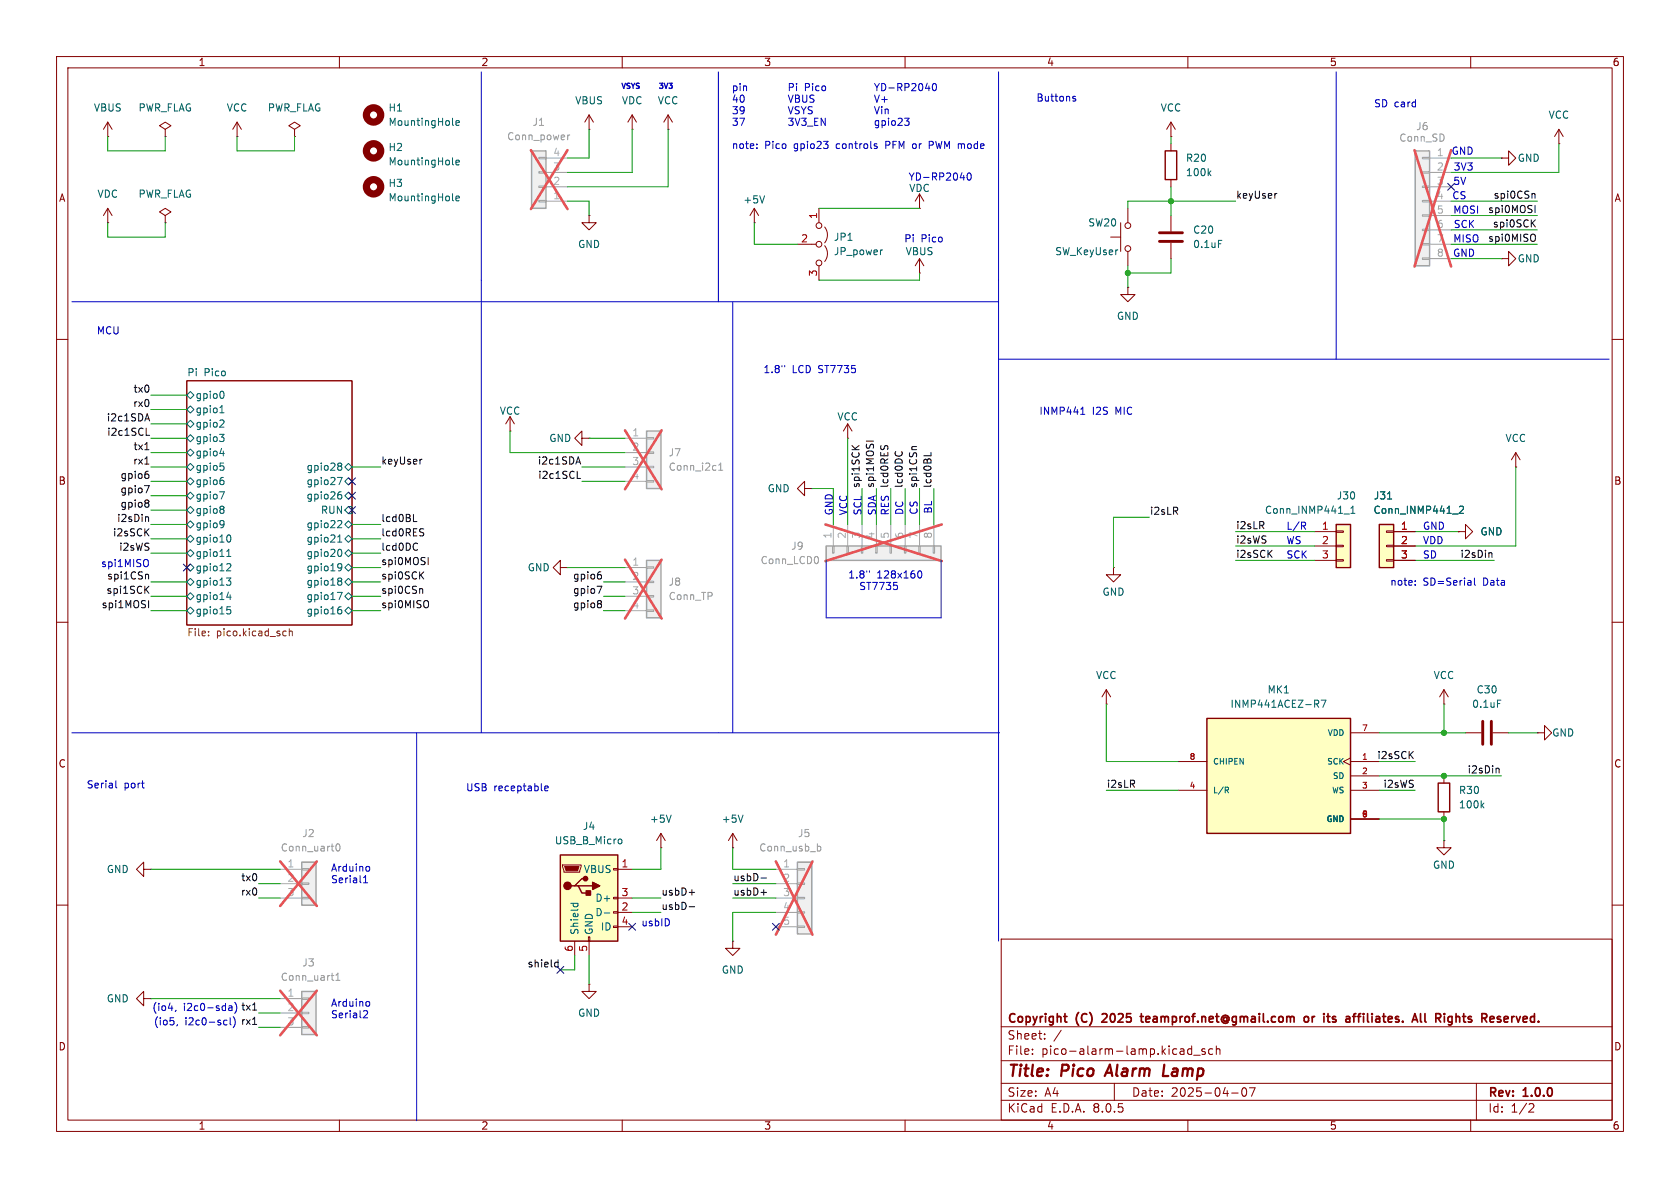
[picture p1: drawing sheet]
<svg xmlns="http://www.w3.org/2000/svg" width="297mm" height="210mm" viewBox="0 0 297 210" stroke-linecap="round" stroke-linejoin="round" font-family="sans-serif">
<g fill="none" stroke="#840000" stroke-width=".18">
<path d="M10 10h277v190h-277zM12 12h273v186h-273zM60 10v2M110 10v2M160 10v2M210 10v2M260 10v2M144.8 36.8v2.6M10 60h2M141 43.2h3.3M144.8 47v2.5M145.8 40.1a2.26 2.26 0 0 1 0 2.8"/>
<path d="M145.8 43.4a2.26 2.26 0 0 1 0 2.8M285 60h2M33 67.3h29.2v43.2h-29.2zM10 110h2M285 110h2M255.3 137.2v1.2M10 160h2M255.3 143.5v1.3M285 160h2M177 166h108v32h-108zM60 198v2M110 198v2"/>
<path d="M160 198v2M177 194.5h108M177 191.5h108M177 187.5h108M177 181.5h108M182.5 186.3v.1M182.5 185.5v.1M184.7 183.6v.1M184.7 182.8v.1M187.6 182.1l-1.3 2M197 191.5v3M210 198v2"/>
<path d="M210.7 185.5l-.5-.1-.2 .3v.4l.1 .2h.6M210.7 184.9v1.5M211 186.5h1.2M213 185.5l-.3-.1-.2 .2v.2l.5 .2v.3h-.5M214.4 185.5l-.4-.1-.3 .3v.4l.1 .2h.6M215 185.5l.2-.1 .4 .1 .1 .9M215 184.9v1.5M217.7 193.2h1.2M219.7 192.4l.2-.1a.81 .81 0 0 1 .6 .6 .81 .81 0 0 1-.3 .8l-.2 .1a.81 .81 0 0 1-.3-1.4zM220.9 192.3h1l-.7 1.5M260 198v2M261 191.5v6.5"/>
<path d="M270.5 195.1l.5 .1 .2 .3-1 1.1h1"/>
<circle cx="144.8" cy="39.9" r=".51"/>
<circle cx="144.8" cy="46.5" r=".51"/>
<circle cx="144.8" cy="43.2" r=".51"/>
</g>
<path d="M196.2 188.2l-.9 2M205.8 188.2l-.2 2h.9" fill="none" stroke="#840000" stroke-width=".4"/>
<g fill="none" stroke="#840000" stroke-width=".3">
<path d="M188.1 179.7h.5M194.9 179.3h-.1M195.6 179.8l-.8 .9h.9M201.6 179.7h.5M201.8 179.2v1.3l.3 .2M230.6 179.8l.2-.1 .5 .1v.6l-.1 .2-.4 .1-.2-.2zM234.1 179.2v.1M234.8 179.2v1.3M236 179.7l-.4 .1v.1v.2l.4 .1M239.1 179.7h.6M239.6 179.2h.1M240 179.7h.6"/>
<path d="M240.4 179.2l-.2 .2v1.3M251.1 179.2v1.3l.2 .2M251.9 179.2v1.3l.2 .2M257.4 179.2v1.5M257.6 179.7l-.2 .1M265.1 179.7l.2 .1M266.4 179.7h-.3l-.2 .2 .1 .7 .4 .1M188.5 180.7h.1M235.6 180.6l.4 .1M265.1 180.2l.2 .2-.2 .3M266.6 180l-.7 .2"/>
</g>
<g fill="none" stroke="#006464" stroke-width=".18">
<path d="M156 44.2h-.2M33 69.9l.7-.7 .6 .7-.6 .6zM33 77.5l.7-.7 .6 .7-.6 .6zM33.7 71.8l.6 .6-.6 .6-.7-.6zM33.7 74.3l.6 .6-.6 .7-.7-.7zM38.8 76.8h.8l-.4 .5M38.9 73h.7M39 72l.2-.3v1.3M39.1 74.2l.4 .1 .1 .3-.8 .9h.8M39.3 69.2a.79 .79 0 0 1 0 1.2M39.4 77.3l.2 .2v.3l-.2 .2M39.5 79.7v.9"/>
<path d="M33 82.6l.7-.7 .6 .7-.6 .6zM33 80l.7-.6 .6 .6-.6 .6zM33 85.1l.7-.6 .6 .6-.6 .6zM33 95.3l.7-.7 .6 .7-.6 .6zM33 92.7l.7-.6 .6 .6-.6 .6zM33.7 89.5l.6 .7-.6 .6-.7-.6zM33.7 87l.6 .6-.6 .7-.7-.7zM33.7 97.2l.6 .6-.6 .6-.7-.6zM38.8 86.9h.9l-.6 1.3M38.9 80.2h.8M38.9 81.9h.6M39.1 82.3h.3l.2 .3-.1 .5h-.4"/>
<path d="M39.1 92l.4 .1a.84 .84 0 0 1-.3 1.2M39.1 90h.3M39.2 84.4h.3M39.4 84.9l.2 .2v.3l-.2 .3M39.4 89.5l.2 .2-.2 .3M39.4 90l.2 .3v.2l-.1 .2h-.4M39.6 92.6l-.1 .1-.4 .1M40.1 98.4h.7M40.1 97.5l.3-.4v1.3M40.3 99.6l.4 .1 .1 .3-.8 .9h.8M40.3 94.6h.1a.68 .68 0 0 1 .4 .6 .68 .68 0 0 1-.4 .6h-.1M59.6 84.4h.9l-.6 1.3"/>
<path d="M59.7 95.8h.7M59.7 94.9l.4-.3v1.2M59.9 97.2l.1-.1a.68 .68 0 0 1 .4 .6 .68 .68 0 0 1-.4 .7l-.1-.1M59.9 92l.4 .1 .1 .3-.8 .9h.8M59.9 81.9h.3l.2 .2-.2 .3M59.9 87.4l.4 .1 .1 .2v.4l-.5 .1M59.9 99.6l.5 .2a.84 .84 0 0 1-.3 1.1h-.3M59.9 82.4h.3M60.2 82.4l.2 .2v.3l-.1 .2h-.4M60.3 86.9l-.4 .1M61 97.8l.6-.6 .6 .6-.6 .6zM61 95.3l.6-.7 .6 .7-.6 .6z"/>
<path d="M61 87.6l.6-.6 .6 .6-.6 .7zM61 82.6l.6-.7 .6 .7-.6 .6zM61 85.1l.6-.6 .6 .6-.6 .6zM61 92.7l.6-.6 .6 .6-.6 .6zM61.6 99.7l.6 .6-.6 .7-.6-.7zM61.6 89.5h.6v1.3h-.6l-.6-.6zM33 100.3l.7-.6 .6 .6-.6 .7zM33 102.9l.7-.7 .6 .7-.6 .6zM33 105.4l.7-.6 .6 .6-.6 .6zM33 108l.7-.7 .6 .7-.6 .6zM40 102.2h.8l-.4 .5 .3 .1 .1 .4-.2 .2h-.4M40.1 107.3h.6"/>
<path d="M40.3 107.7h.3l.2 .3-.1 .4-.4 .1M40.4 104.7l-.3 .9h.8M40.7 105.1v.9M59.6 104.7h.9l-.6 1.3M59.9 102.2h.3l.2 .2-.2 .3M59.9 107.7l.4 .1 .1 .2v.4l-.5 .1M59.9 102.7h.3M60.2 102.7l.2 .3v.2l-.1 .2h-.4M60.3 107.3h-.4M60.4 100.2l-.1 .2h-.4M61 108l.6-.7 .6 .7-.6 .6zM61 102.9l.6-.7 .6 .7-.6 .6z"/>
<path d="M61 105.4l.6-.6 .6 .6-.6 .6zM262 142.3l.3 .5M262.3 142l-.4 .5"/>
</g>
<path d="M36.9 112.3v.1M36.9 111.6v.1M50.2 111.6h.4M50.6 112.3l-.4 .1M51.1 111.7l.2-.1h.3l.1 .8M51.1 111.1v1.3" fill="none" stroke="#725600" stroke-width=".18"/>
<path d="M254.3 138.4h2v5.1h-2z" fill="none" stroke="#840000" stroke-width=".25"/>
<path d="M141 152.4h2.5v12.7h-2.5z" fill="#f0f0f0"/>
<path d="M137.2 153.7h3.8M137.2 156.2h3.8M137.2 158.8h3.8M141 158.6h1.2v.3h-1.2zM141 156.1h1.2v.2h-1.2zM141 153.5h1.2v.3h-1.2zM137.2 161.3h3.8M137.2 163.8h3.8M141 163.7h1.2v.3h-1.2zM141 161.2h1.2v.2h-1.2z" fill="none" stroke="#a1a1a1" stroke-width=".18"/>
<path d="M141 152.4h2.5v12.7h-2.5z" fill="none" stroke="#a1a1a1" stroke-width=".25"/>
<path d="M144.6 149.6l.4 .1 .1 .1-.1 .5-.4 .1" fill="none" stroke="#989898" stroke-width=".18"/>
<path d="M137.2 152.3l6.4 12.9M143.6 152.3l-6.4 12.9" fill="none" stroke="#e75356" stroke-width=".46"/>
<path d="M129.5 149.9h.1M129.5 147.3l-.7 1.3M129.5 147.3v2.6M129.5 147.3l.8 1.3" fill="none" stroke="#840000" stroke-width=".18"/>
<path d="M131.4 144.1l-.5 1.3" fill="none" stroke="#006464" stroke-width=".18"/>
<path d="M53.3 152.4h2.6v7.6h-2.6z" fill="#f0f0f0"/>
<path d="M49.5 153.7h3.8M49.5 156.2h3.8M49.5 158.8h3.8M53.3 158.6h1.3v.3h-1.3zM53.3 156.1h1.3v.2h-1.3zM53.3 153.5h1.3v.3h-1.3z" fill="none" stroke="#a1a1a1" stroke-width=".18"/>
<path d="M53.3 152.4h2.6v7.6h-2.6z" fill="none" stroke="#a1a1a1" stroke-width=".25"/>
<path d="M59.5 149.3l.2-.1a.68 .68 0 0 1 .4 .6 .68 .68 0 0 1-.4 .6l-.2-.1-.1-.3z" fill="none" stroke="#989898" stroke-width=".18"/>
<path d="M49.5 152.3l6.5 7.8M56 152.3l-6.5 7.8" fill="none" stroke="#e75356" stroke-width=".46"/>
<path d="M265.4 27.9h1.3v-1.2l1.3 1.2-1.3 1.3v-1.3M265.4 27.9h.1M275.6 25.4h.1M275.6 22.9l-.8 1.2M275.6 22.9v2.5M275.6 22.9l.8 1.2M149.9 77.5h.1M149.9 74.9l-.8 1.3M149.9 74.9v2.6M149.9 74.9l.7 1.3M142.2 86.4v-1.3l-1.2 1.3 1.2 1.2v-1.2h1.3M143.5 86.4h.1" fill="none" stroke="#840000" stroke-width=".18"/>
<path d="M53.3 175.3h2.6v7.6h-2.6z" fill="#f0f0f0"/>
<path d="M49.5 176.5h3.8M49.5 179.1h3.8M53.3 178.9h1.3v.3h-1.3zM53.3 176.4h1.3v.3h-1.3zM49.5 181.6h3.8M53.3 181.5h1.3v.2h-1.3z" fill="none" stroke="#a1a1a1" stroke-width=".18"/>
<path d="M53.3 175.3h2.6v7.6h-2.6z" fill="none" stroke="#a1a1a1" stroke-width=".25"/>
<path d="M59.4 173.3h.7M59.4 172.4l.3-.4v1.3" fill="none" stroke="#989898" stroke-width=".18"/>
<path d="M49.5 175.1l6.5 7.9M56 175.1l-6.5 7.9" fill="none" stroke="#e75356" stroke-width=".46"/>
<path d="M207 24.1h.1M207 21.6v2.5M207 25.4v1.3M207 31.8v1.2M207 21.6l-.8 1.3M207 21.6l.8 1.3M25.4 153.7v-1.3l-1.3 1.3 1.3 1.2v-1.2h1.3M26.7 153.7h.1M255.3 148.6v1.3h1.2l-1.2 1.2-1.3-1.2h1.3M255.3 148.6h.1M104.1 174v1.3h1.3l-1.3 1.2-1.2-1.2h1.2M104.1 174h.1" fill="none" stroke="#840000" stroke-width=".18"/>
<path d="M206 26.7h2v5.1h-2z" fill="none" stroke="#840000" stroke-width=".25"/>
<path d="M213.7 30.6l.4 .5M214.1 30.2l-.5 .5" fill="none" stroke="#006464" stroke-width=".18"/>
<path d="M99.1 151.1h10.1v15.3h-10.1z" fill="#ffffc2"/>
<path d="M99.1 151.1h10.1v15.3h-10.1zM101.6 156.6h.6l.7 1.3h1.2M102.2 156.6h2.6M103.5 155.3h-.6l-1.3 1.3h-.6" fill="none" stroke="#840000" stroke-width=".25"/>
<g fill="#840000" stroke="#840000" stroke-width=".25">
<path d="M104.8 156l1.2 .6-1.2 .6z"/>
<path d="M103.6 157.5h.8v.7h-.8z"/>
<circle cx="100.3" cy="156.6" r=".63"/>
<circle cx="103.5" cy="155.3" r=".38"/>
</g>
<g fill="none" stroke="#840000" stroke-width=".18">
<path d="M19 24.1h.1M19 39.4h.1M19 21.6l-.7 1.3M19 21.6v2.5M19 36.8v2.6M19 21.6l.8 1.3M19 36.8l-.7 1.3M19 36.8l.8 1.3M29.2 22.9l1-.7-1-.6-1 .6 1 .7v1.2M29.2 24.1h.1M29.2 38.1l1-.6-1-.7-1 .7 1 .6v1.3M29.2 39.4h.1"/>
<path d="M207 38.1v2.8M207 42.9v2.8M268 82.6h.1M268 80l-.8 1.3M268 80v2.6M268 80l.7 1.3M99.1 100.3v-1.2l-1.3 1.2 1.3 1.3v-1.3h1.2M100.3 100.3h.1M255.3 124.5h.1M255.3 121.9l-.8 1.3M255.3 121.9v2.6M255.3 121.9l.7 1.3"/>
<path d="M271.8 129.5h1.2v-1.2l1.3 1.2-1.3 1.3v-1.3M271.8 129.5h.1M99.4 152.9h3.3v.3l-.2 1h-2.8zM108.5 158.6h.7v.3h-.7zM108.5 153.5h.7v.3h-.7zM109.2 153.7h2.6M109.2 158.8h2.6M101.6 166.4v2.5M104 165.6h.3v.8h-.3zM104.1 166.4v2.5M108.5 163.7h.7v.3h-.7zM108.5 161.2h.7v.2h-.7z"/>
<path d="M109.2 161.3h2.6M109.2 163.8h2.6"/>
</g>
<path d="M99.8 153.2h2.6l-.3 .7h-2z" fill="#840000" stroke="#840000" stroke-width=".18"/>
<path d="M80 35.3l.2 .2M80 22l.2 .2M80.6 35.1l.6-.1-.1-.3h-.3l-.2 .1 .1 .6h.4M80.6 21.7l.6-.1-.1-.2-.3-.1-.2 .2 .1 .6h.4M215.4 42.5h.6M100.9 159.7h1.3M101.4 159.7l-.1 .4M102.1 159.7l.1 .4M109.5 148.3l.3 .1 .1 .2v.4l-.4 .2M106.8 161.4h1" fill="none" stroke="#006464" stroke-width=".18"/>
<g fill="none" stroke="#840000" stroke-width="1.3">
<circle cx="66" cy="20.3" r="1.27"/>
<circle cx="66" cy="33" r="1.27"/>
</g>
<path d="M205 42.7h4M205 41.1h4" fill="none" stroke="#840000" stroke-width=".51"/>
<path d="M114.3 76.2h2.5v10.2h-2.5z" fill="#f0f0f0"/>
<path d="M110.5 77.5h3.8M114.3 79.9h1.3v.2h-1.3zM114.3 77.3h1.3v.3h-1.3zM110.5 80h3.8M110.5 82.6h3.8M110.5 85.1h3.8M114.3 85h1.3v.2h-1.3zM114.3 82.4h1.3v.3h-1.3z" fill="none" stroke="#a1a1a1" stroke-width=".18"/>
<path d="M114.3 76.2h2.5v10.2h-2.5z" fill="none" stroke="#a1a1a1" stroke-width=".25"/>
<path d="M127.1 83.1h.7M127.1 82.2l.3-.3v1.2" fill="none" stroke="#989898" stroke-width=".18"/>
<path d="M110.5 76.1l6.5 10.4M117 76.1l-6.5 10.4" fill="none" stroke="#e75356" stroke-width=".46"/>
<path d="M41.9 24.1h.1M41.9 21.6l-.8 1.3M41.9 21.6v2.5M41.9 21.6l.8 1.3M52.1 22.9l1-.7-1-.6-1 .6 1 .7v1.2M52.1 24.1h.1" fill="none" stroke="#840000" stroke-width=".18"/>
<path d="M114.3 99.1h2.5v10.1h-2.5z" fill="#f0f0f0"/>
<path d="M110.5 100.3h3.8M110.5 102.9h3.8M110.5 105.4h3.8M110.5 108h3.8M114.3 107.8h1.3v.3h-1.3zM114.3 105.3h1.3v.2h-1.3zM114.3 102.7h1.3v.3h-1.3zM114.3 100.2h1.3v.3h-1.3z" fill="none" stroke="#a1a1a1" stroke-width=".18"/>
<path d="M114.3 99.1h2.5v10.1h-2.5z" fill="none" stroke="#a1a1a1" stroke-width=".25"/>
<path d="M110.5 98.9l6.5 10.4M117 98.9l-6.5 10.4" fill="none" stroke="#e75356" stroke-width=".46"/>
<path d="M250.2 26.7h2.5v20.3h-2.5z" fill="#f0f0f0"/>
<g fill="none" stroke="#a1a1a1" stroke-width=".18">
<path d="M251.5 38h1.2v.2h-1.2zM251.5 35.4h1.2v.3h-1.2zM251.5 32.9h1.2v.2h-1.2zM251.5 30.4h1.2v.2h-1.2zM251.5 27.8h1.2v.3h-1.2zM252.7 27.9h3.8M252.7 30.5h3.8M252.7 33h3.8M252.7 35.6h3.8M252.7 38.1h3.8M251.5 45.6h1.2v.2h-1.2zM251.5 43.1h1.2v.2h-1.2z"/>
<path d="M251.5 40.5h1.2v.3h-1.2zM252.7 40.6h3.8M252.7 43.2h3.8M252.7 45.7h3.8"/>
</g>
<path d="M250.2 26.7h2.5v20.3h-2.5z" fill="none" stroke="#a1a1a1" stroke-width=".25"/>
<path d="M250.1 26.5l6.4 20.6M256.5 26.5l-6.4 20.6" fill="none" stroke="#e75356" stroke-width=".46"/>
<path d="M90.2 76.2h.1M90.2 73.7l-.8 1.2M90.2 73.7v2.5M90.2 73.7l.7 1.2M102.9 77.5v-1.3l-1.3 1.3 1.3 1.2v-1.2h1.2M104.1 77.5h.1" fill="none" stroke="#840000" stroke-width=".18"/>
<path d="M213.4 127h25.4v20.3h-25.4z" fill="#ffffc2"/>
<path d="M213.4 127h25.4v20.3h-25.4z" fill="none" stroke="#840000" stroke-width=".25"/>
<g fill="none" stroke="#840000" stroke-width=".18">
<path d="M257.8 94h1.3v-1.3l1.2 1.3-1.2 1.3v-1.3M257.8 94h.1M196.8 100.3v1.3h1.3l-1.3 1.3-1.2-1.3h1.2M196.8 100.3h.1M195.6 124.5h.1M195.6 121.9l-.8 1.3M195.6 121.9v2.6M195.6 121.9l.7 1.3M208.3 134.6h5.1M208.3 139.7h5.1M238.8 134l-1.3 .6 1.3 .7M238.8 134.6h5"/>
<path d="M238.8 137.2h5M238.8 139.7h5M238.8 129.5h5M238.8 144.8h5"/>
</g>
<path d="M80 29l.2 .2M80.6 28.7l.6-.1-.1-.2-.3-.1-.2 .2 .1 .6h.4M216.8 139.7l.4 .5M217 139.1l.2 .2-.2 .4M232.7 124.4l.4 .6M232.9 123.8l.2 .2v.3l-.2 .1M233.6 123.8h.8l-.5 1.2" fill="none" stroke="#006464" stroke-width=".18"/>
<circle cx="66" cy="26.7" r="1.27" fill="none" stroke="#840000" stroke-width="1.3"/>
<path d="M243.8 92.7h2.6v7.6h-2.6z" fill="#ffffc2"/>
<g fill="none" stroke="#840000" stroke-width=".18">
<path d="M104.1 22.9h.1M104.1 38.1v1.3h1.3l-1.3 1.2-1.2-1.2h1.2M104.1 38.1h.1M104.1 20.3l-.7 1.3M104.1 20.3v2.6M104.1 20.3l.8 1.3M111.8 22.9h.1M111.8 20.3l-.8 1.3M111.8 20.3v2.6M111.8 20.3l.7 1.3M118.1 22.9h.1M118.1 20.3l-.8 1.3"/>
<path d="M118.1 20.3v2.6M118.1 20.3l.8 1.3M199.4 50.8v1.3h1.3l-1.3 1.2-1.3-1.2h1.3M199.4 50.8h.1M265.4 45.7h1.3v-1.2l1.3 1.2-1.3 1.3v-1.3M265.4 45.7h.1M245.1 98.9h1.3v.3h-1.3zM245.1 96.4h1.3v.2h-1.3zM245.1 93.9h1.3v.2h-1.3zM246.4 94h3.8M246.4 96.5h3.8M246.4 99.1h3.8"/>
<path d="M259.1 129.5h2.8M263.9 129.5h2.8"/>
</g>
<path d="M243.8 92.7h2.6v7.6h-2.6z" fill="none" stroke="#840000" stroke-width=".25"/>
<path d="M245.3 88.2h.7M258 89.6l.5-.1 .2 .3-.8 .9h.8M264.7 123.8h.6" fill="none" stroke="#006464" stroke-width=".18"/>
<path d="M262.1 127.5v4.1M263.7 127.5v4.1" fill="none" stroke="#840000" stroke-width=".51"/>
<path d="M94 26.7h2.5v10.1h-2.5z" fill="#f0f0f0"/>
<path d="M95.2 27.8h1.3v.3h-1.3zM95.2 30.4h1.3v.2h-1.3zM95.2 32.9h1.3v.2h-1.3zM95.2 35.4h1.3v.3h-1.3zM96.5 35.6h3.8M96.5 33h3.8M96.5 30.5h3.8M96.5 27.9h3.8" fill="none" stroke="#a1a1a1" stroke-width=".18"/>
<path d="M94 26.7h2.5v10.1h-2.5z" fill="none" stroke="#a1a1a1" stroke-width=".25"/>
<path d="M100.4 23.9v.8M100.7 23.9l-.3 .2" fill="none" stroke="#989898" stroke-width=".18"/>
<path d="M93.9 26.5l6.4 10.5M100.3 26.5l-6.4 10.5" fill="none" stroke="#e75356" stroke-width=".46"/>
<path d="M146 96.5h20.4v2.6h-20.4z" fill="#f0f0f0"/>
<g fill="none" stroke="#a1a1a1" stroke-width=".18">
<path d="M147.2 96.5h.2v1.3h-.2zM147.3 92.7v3.8M149.7 96.5h.3v1.3h-.3zM149.9 92.7v3.8M152.3 96.5h.2v1.3h-.2zM152.4 92.7v3.8M154.8 96.5h.3v1.3h-.3zM154.9 92.7v3.8M157.4 96.5h.2v1.3h-.2zM157.5 92.7v3.8M159.9 96.5h.2v1.3h-.2zM160 92.7v3.8"/>
<path d="M162.4 96.5h.3v1.3h-.3zM162.6 92.7v3.8M165 96.5h.2v1.3h-.2zM165.1 92.7v3.8"/>
</g>
<path d="M146 96.5h20.4v2.6h-20.4z" fill="none" stroke="#a1a1a1" stroke-width=".25"/>
<path d="M144.6 98.6v.8" fill="none" stroke="#989898" stroke-width=".18"/>
<path d="M145.9 92.7l20.6 6.5M166.5 92.7l-20.6 6.5" fill="none" stroke="#e75356" stroke-width=".46"/>
<g fill="none" stroke="#840000" stroke-width=".18">
<path d="M198.1 39.4v5.1M199.4 36.8v2.6M196.3 41.9h1.8M199.4 44.5v2.5"/>
<circle cx="199.4" cy="39.9" r=".51"/>
<circle cx="199.4" cy="43.9" r=".51"/>
</g>
<path d="M236.2 92.7h2.6v7.6h-2.6z" fill="#ffffc2"/>
<g fill="none" stroke="#840000" stroke-width=".18">
<path d="M133.3 39.4h.1M133.3 36.8l-.7 1.3M133.3 36.8v2.6M133.3 36.8l.8 1.3M162.6 36.8h.1M162.6 34.3l-.8 1.3M162.6 34.3v2.5M162.6 34.3l.7 1.3M162.6 48.3h.1M162.6 45.7v2.6M162.6 45.7l-.8 1.3M162.6 45.7l.7 1.3"/>
<path d="M232.4 94h3.8M232.4 96.5h3.8M232.4 99.1h3.8M236.2 98.9h1.3v.3h-1.3zM236.2 96.4h1.3v.2h-1.3zM236.2 93.9h1.3v.2h-1.3zM246.4 94h3.8M246.4 96.5h3.8M246.4 99.1h3.8M257.8 94h.1M116.8 149.9h.1M116.8 147.3l-.7 1.3"/>
<path d="M116.8 147.3v2.6M116.8 147.3l.8 1.3M25.4 176.5v-1.2l-1.3 1.2 1.3 1.3v-1.3h1.3M26.7 176.5h.1M129.5 166.4v1.2h1.3l-1.3 1.3-1.2-1.3h1.2M129.5 166.4h.1"/>
</g>
<path d="M236.2 92.7h2.6v7.6h-2.6z" fill="none" stroke="#840000" stroke-width=".25"/>
<path d="M135.2 34.6l-.5 1.3M237.6 90.9h1M238.8 90.7h.7M238.8 89.8l.4-.3v1.2M245.3 88.2h.7M258 89.6l.5-.1 .2 .3-.8 .9h.8M118.7 144.1l-.5 1.3" fill="none" stroke="#006464" stroke-width=".18"/>
<g fill="none" stroke="#0f0f0f" stroke-width=".18">
<path d="M225.7 34.2l-.2 .1M270.9 39.4l.5 .7M271 34.2l.4 .2v.6M271.4 36.3v1.3M271.4 38.9l-.7 .7M271.3 41.5a.91 .91 0 0 1 0 1.1M25.6 79.5h.7M25.7 74.1h.6M25.8 77h.6M26 73.1l.4 1.3M150.6 78.8l.7 .7M151.9 78.8l-.7 .5"/>
<path d="M153.2 78h1.2M155.8 78.8l-.1 .4M156.4 79l.2-.2 .4 .2M158.4 79.8l-.2 .3M159.4 79.8l.1 .3M162 78.9h-.6l-.2 .4M164.6 80v.6M25.5 85.8h.9l-.6 1.3M25.6 82h.7M25.8 83.8h.3l.2 .2v.5l-.5 .1M25.8 88.4h.3l.2 .2-.2 .3M25.8 88.9h.3"/>
<path d="M25.9 91.4l.4 .1v.7M26 83.3h.2M26.1 88.9l.2 .3v.2l-.2 .3h-.3M73.1 92.2h.6M73.6 96l.2 .1M73.8 97.2l-.2 .1M74.4 93.5h.5M74.6 81.2l-.2 .1M74.7 94.1l.2 .3-.2 .3M75.7 98.5v1.3M101.9 81.7h.6M102 84.6h.6"/>
<path d="M102.2 80.8l.4 1.2M263.4 97.7l.4 .2v.6M25.8 104.2l.5 .7M25.9 101.5l.4 .2v.7M26.3 106.2v1.2M26.3 103.6l-.7 .8M74.4 101.6l.5 .8M74.4 104.1l.3 .1v.7M74.9 101.1l-.7 .7M75.6 106.2a.9 .9 0 0 1 0 1.2M105.6 103.6h.8l-.5 1.3M105.9 106.2h.2l.2 .2-.2 .3"/>
<path d="M105.9 101.6h.2l.2 .2v.4l-.4 .2M105.9 106.7h.2M106 101.1h.2M106.1 106.7l.2 .3v.2l-.2 .2h-.2M264.7 135.8l.3 .2v.6M121.8 157.8h1M134.5 157.8h1M134.5 155.2h1M44.7 178.6h.7M98.3 170.1l.4 .1M98.7 169.7v1.2M98.7 170.9h-.4"/>
<path d="M121.8 160.3h1M44.7 181.1h.7"/>
</g>
<g fill="none" stroke="#0000c2" stroke-width=".18">
<path d="M85.1 12.7v116.8M127 12.7v40.6M139.5 15.4h.7l.1-.2-.1-.3-.7-.1v1.2M140.8 14.8v.1M140.8 15.2v.8M141.7 18.9l.4 .6M141.9 16.8v1l.2 .3 .4-.1 .1-.2v-1M142.1 19.5v.6M142.5 18.9l-.4 .6M143.4 16.8l-.2 .4 .1 .2 .5 .1 .1 .3-.2 .3-.5-.1M143.6 18.9h-.5l-.2 .2 .1 .3 .5 .2v.4l-.1 .1h-.5M143.7 16.8l.2 .1"/>
<path d="M154.6 16.8l.4 1.3 .5-1.3M154.6 18.9l.4 1.2 .5-1.2M155.9 17.6h.9M155.9 18.9v.1M155.9 19.3v.8M156.4 17.1v1M156.5 19.3v.8M156.5 19.4l.2-.1h.3v.8M157.1 15.5h1M158.7 15.4h.6l.1-.2v-.3l-.7-.1v1.2M159 15.4l.4 .6M160 15.4h.6l.1-.2v-.3l-.7-.1v1.2"/>
<path d="M161.2 14.9l.5-.1 .2 .3-.8 .9h.8M162.5 14.9l.2-.1a.68 .68 0 0 1 .4 .6 .68 .68 0 0 1-.4 .6l-.2-.1-.1-.4zM163.9 14.7l-.3 .9h.8M164.2 15.2v.8M164.9 14.9l.2-.1a.68 .68 0 0 1 .5 .6 .68 .68 0 0 1-.5 .6l-.2-.1-.1-.4zM176.5 12.7v153.7M189.6 17.3l.6 .3-.2 .3-.4-.1M190.1 17.1l-.3-.1-.2 .2M236.2 12.7v50.8M133.8 26.1v.2M133.8 25.5v.1M145.2 20.9l.7 1.3v-1.3"/>
<path d="M145.6 25h.8l-.4 .5M146.3 25.6v.5M154.7 25.8l.3 .1 .1 .2-.2 .2h-.2M154.7 25.4l.3 .1M155.3 21.3v1l-.2 .3-.3-.1M155.3 21.4l-.3-.1-.3 .3 .1 .5h.5M155.9 21.4l.4-.1 .2 .3-.1 .5h-.5M155.9 21.3v1.3M157.1 20.9v.1M157.1 21.3v.9M157.7 21.4l.2-.1 .3 .1 .1 .5-.1 .2-.3 .1-.2-.2zM158.8 21l.5-.1 .2 .4-.8 .9h.8"/>
<path d="M159.9 20.9h.8l-.4 .5 .4 .1v.5l-.2 .2-.6-.2M161.4 25.5l-.1 .2 .1 .5M164.3 25.7h.5M164.8 25h-.5v1.3M169.8 31.4h.7M171.1 30.7l.2-.1a.68 .68 0 0 1 .4 .6 .68 .68 0 0 1-.4 .6l-.2-.1-.1-.3zM12.7 53.3h163.8M129.5 53.3v76.2M138.7 64.6v.3M176.5 63.5h108M191.1 73.2h.7M191.2 72.3l.2-.3v1.2"/>
<path d="M26 99a.9 .9 0 0 1 0 1.1M146 99.1v10.1h20.4v-10.1M230.4 93l.4 .6M230.6 92.3l.2 .2v.3l-.2 .2M153.7 100.9v.2M162.4 101l.1-.1a.68 .68 0 0 1 .5 .6 .68 .68 0 0 1-.5 .7l-.1-.1M250.2 103.3v.2M250.2 102.7v.1M260.7 102.2v1.1l.1 .2M12.7 129.5h163.8M20.5 138v1.1l.2 .2M73.7 129.5v68.6"/>
<path d="M96.3 139.4l.6-.1-.1-.3-.3-.1-.2 .2 .1 .6h.4M176.5 129.5h.1M64.3 155.1l.3-.3v1.3M64.3 156.1h.7M64.9 153.2h.3l.2 .2-.1 .5-.4 .1M31.1 178.6l-.1 .2M40.5 177.9h.5v.7M40.7 179.9v1.1l.2 .2M41 178.1l-.4 .1-.2 .1 .2 .3h.4M41.2 179.7a1.46 1.46 0 0 1 0 2M41.5 177.2a1.46 1.46 0 0 1 0 1.9M64.7 178.7l.3 .2-.1 .3-.7 .7h.8"/>
<path d="M64.9 177l.3 .1 .2 .2-.1 .5-.4 .1M31.4 181.1l-.2 .3M39.7 181.1h.4M39.7 180.4h.4"/>
</g>
<g fill="none" stroke="#009600" stroke-width=".18">
<path d="M19 24.1v2.6h10.2v-2.6M19 39.4v2.5h10.2v-2.5M41.9 24.1v2.6h10.2v-2.6M100.3 35.6h3.8v2.5M104.1 22.9v5h-3.8M111.8 22.9v7.6h-11.5M118.1 22.9v10.1h-17.8M133.3 39.4v3.8h7.7M144.8 36.8h17.8M207 24.1v1.3M207 33v5.1M218.4 35.6h-19v1.2"/>
<path d="M256.5 27.9h8.9M256.5 35.6h15.3M256.5 38.1h15.3M275.6 25.4v5.1h-19.1M162.6 48.3v1.2h-17.8M199.4 47v3.8M207 45.7v2.6h-7.6M256.5 45.7h8.9M256.5 40.6h15.3M256.5 43.2h15.3M26.7 72.4h6.3M26.7 74.9h6.3"/>
<path d="M26.7 69.9h6.3M26.7 77.5h6.3M90.2 76.2v3.8h20.3M104.1 77.5h6.4M149.9 77.5v15.2M26.7 92.7h6.3M26.7 90.2h6.3M26.7 80h6.3M26.7 95.3h6.3M26.7 97.8h6.3M26.7 85.1h6.3M26.7 82.6h6.3"/>
<path d="M26.7 87.6h6.3M62.2 92.7h5.1M62.2 95.3h5.1M62.2 97.8h5.1M62.2 82.6h5.1M102.9 85.1h7.6M102.9 82.6h7.6M143.5 86.4h3.8v6.3M152.4 86.4v6.3M154.9 86.4v6.3M157.5 86.4v6.3M160 86.4v6.3"/>
<path d="M162.6 86.4v6.3M165.1 86.4v6.3M203.2 91.4h-6.4v8.9M218.4 96.5h14M218.4 99.1h14M218.4 94h14M250.2 99.1h14M250.2 94h7.6M268 82.6v13.9h-17.8M26.7 102.9h6.3M26.7 108h6.3M26.7 105.4h6.3"/>
<path d="M62.2 102.9h5.1M62.2 108h5.1M62.2 105.4h5.1M62.2 100.3h5.1M100.3 100.3h10.2M106.7 102.9h3.8M106.7 108h3.8M106.7 105.4h3.8M195.6 124.5v10.1h12.7M195.6 139.7h12.7M243.8 134.6h6.4M243.8 129.5h15.3"/>
<path d="M243.8 137.2h21.6M243.8 139.7h6.4M255.3 124.5v5M266.7 129.5h5.1M26.7 153.7h22.8M45.7 156.2h3.8M45.7 158.8h3.8M111.8 158.8h5M116.8 149.9v3.8h-5M129.5 156.2h7.7M129.5 149.9v3.8h7.7M129.5 158.8h7.7"/>
<path d="M243.8 144.8h11.5v3.8M26.7 176.5h22.8M45.7 179.1h3.8M101.6 168.9v2.6h-2.5M104.1 168.9v5.1M111.8 161.3h5M137.2 161.3h-7.7v5.1M45.7 181.6h3.8"/>
</g>
<g fill="none" stroke="#000084" stroke-width=".18">
<path d="M255.9 32.4l1.2 1.2M257.1 32.4l-1.2 1.2M32.4 99.7l1.2 1.2M33.6 99.7l-1.2 1.2M61.6 89.6l1.2 1.2M61.6 87l1.2 1.2M61.6 84.5l1.2 1.2M62.8 89.6l-1.2 1.2M62.8 87l-1.2 1.2M62.8 84.5l-1.2 1.2M98.5 170.8l1.2 1.3M99.7 170.8l-1.2 1.3"/>
<path d="M111.2 163.2l1.2 1.2M112.4 163.2l-1.2 1.2M136.6 163.2l1.2 1.2M137.8 163.2l-1.2 1.2"/>
</g>
<g fill="#009600" stroke="#009600" stroke-width=".18">
<circle cx="207" cy="35.6" r=".46"/>
<circle cx="199.4" cy="48.3" r=".46"/>
<circle cx="255.3" cy="129.5" r=".46"/>
<circle cx="255.3" cy="144.8" r=".46"/>
<circle cx="255.3" cy="137.2" r=".46"/>
</g>
<g font-size="2.8" fill="#840000">
<text x="178" y="190.9">Title:</text>
<text x="187.7" y="190.9">Pico</text>
<text x="196.5" y="190.9">Alarm</text>
<text x="207.3" y="190.9">Lamp</text>
</g>
<g font-size="2.1" fill="#840000">
<text x="178" y="184">Sheet:</text>
<text x="178" y="181.2">Copyright</text>
<text x="190.3" y="181.2">(C)</text>
<text x="195.6" y="181.2">2025</text>
<text x="203" y="181.2">teamprof.net@gmail.com</text>
<text x="232.5" y="181.2">or</text>
<text x="236.5" y="181.2">its</text>
<text x="241" y="181.2">affiliates.</text>
<text x="253.5" y="181.2">All</text>
<text x="258.1" y="181.2">Rights</text>
<text x="266.8" y="181.2">Reserved.</text>
<text x="178" y="186.7">File:</text>
<text x="184.1" y="186.7">pico-alarm-lamp.kicad_sch</text>
<text x="178" y="196.9">KiCad</text>
<text x="178" y="194.1">Size:</text>
<text x="184.7" y="194.1">A4</text>
<text x="185.7" y="196.9">E.D.A.</text>
<text x="193.3" y="196.9">8.0.5</text>
<text x="200" y="194.1">Date:</text>
<text x="207" y="194.1">2025-04-07</text>
<text x="263" y="194.3">Rev:</text>
<text x="263" y="196.9">Id:</text>
<text x="267.1" y="196.9">1/2</text>
<text x="269.4" y="194.3">1.0.0</text>
</g>
<g font-size="1.8" fill="#840000">
<text x="35" y="11.9">1</text>
<text x="85" y="11.9">2</text>
<text x="135" y="11.9">3</text>
<text x="185" y="11.9">4</text>
<text x="235" y="11.9">5</text>
<text x="285" y="11.9">6</text>
<text x="10.3" y="35.9">A</text>
<text x="285.3" y="35.9">A</text>
<text x="10.3" y="85.9">B</text>
<text x="285.3" y="85.9">B</text>
<text x="10.3" y="135.9">C</text>
<text x="285.3" y="135.9">C</text>
<text x="10.3" y="185.9">D</text>
<text x="285.3" y="185.9">D</text>
<text x="35" y="199.9">1</text>
<text x="85" y="199.9">2</text>
<text x="135" y="199.9">3</text>
<text x="185" y="199.9">4</text>
<text x="235" y="199.9">5</text>
<text x="285" y="199.9">6</text>
</g>
<g font-size="1.8" fill="#0000c2">
<text x="129.3" y="16.2">pin Pi</text>
<text x="142.2" y="16.2">Pico YD-RP2040</text>
<text x="129.3" y="18.2">40</text>
<text x="129.3" y="20.3">39</text>
<text x="129.3" y="22.3">37 3V3_EN gpio23</text>
<text x="132.9" y="18.2">VBUS V+</text>
<text x="132.9" y="20.3">VSYS Vin</text>
<text x="183.1" y="18">Buttons</text>
<text x="242.8" y="19.1">SD card</text>
<text x="129.3" y="26.4">note:</text>
<text x="135.2" y="26.4">Pico</text>
<text x="140.5" y="26.4">gpio23</text>
<text x="148.1" y="26.4">controls</text>
<text x="157" y="26.4">PFM</text>
<text x="162" y="26.4">or</text>
<text x="165.1" y="26.4">PWM mode</text>
<text x="256.5" y="27.4">GND</text>
<text x="160.5" y="32">YD-RP2040</text>
<text x="256.7" y="35.3">CS</text>
<text x="256.8" y="32.8">5V</text>
<text x="256.9" y="30.2">3V3</text>
<text x="256.8" y="37.9">MOSI</text>
<text x="256.9" y="40.4">SCK</text>
<text x="159.8" y="42.9">Pi</text>
<text x="162.8" y="42.9">Pico</text>
<text x="256.8" y="45.5">GND</text>
<text x="256.8" y="42.9">MISO</text>
<text x="17" y="59.2">MCU</text>
<text x="134.9" y="66">1.8&quot;</text>
<text x="140" y="66">LCD ST7735</text>
<text x="183.6" y="73.4">INMP441</text>
<text x="193.1" y="73.4">I2S</text>
<text x="197.3" y="73.4">MIC</text>
<text x="147.3" y="91.2" transform="rotate(-90 147.3 91.2)">GND</text>
<text x="149.9" y="91.2" transform="rotate(-90 149.9 91.2)">VCC</text>
<text x="152.4" y="91.2" transform="rotate(-90 152.4 91.2)">SCL</text>
<text x="154.9" y="91.2" transform="rotate(-90 154.9 91.2)">SDA spi1MOSI</text>
<text x="157.2" y="91.2" transform="rotate(-90 157.2 91.2)">RES lcd0RES</text>
<text x="159.8" y="91.1" transform="rotate(-90 159.8 91.1)">DC</text>
<text x="162.3" y="91.1" transform="rotate(-90 162.3 91.1)">CS</text>
<text x="164.8" y="90.9" transform="rotate(-90 164.8 90.9)">BL</text>
<text x="227.3" y="93.7">L/R</text>
<text x="251.5" y="93.7">GND</text>
<text x="17.8" y="100.3">spi1MISO</text>
<text x="227.3" y="96.3">WS</text>
<text x="227.3" y="98.8">SCK</text>
<text x="251.5" y="96.3">VDD</text>
<text x="251.5" y="98.8">SD</text>
<text x="149.9" y="102.3">1.8&quot;</text>
<text x="152.2" y="104.4">ST7735</text>
<text x="155" y="102.3">128x160</text>
<text x="245.7" y="103.7">note:</text>
<text x="251.6" y="103.7">SD=Serial</text>
<text x="262.3" y="103.7">Data</text>
<text x="15.2" y="139.5">Serial</text>
<text x="21.9" y="139.5">port</text>
<text x="82.3" y="140">USB</text>
<text x="87.3" y="140">receptable</text>
<text x="58.4" y="154.2">Arduino</text>
<text x="58.4" y="156.2">Serial1</text>
<text x="113.3" y="163.8">usbID</text>
<text x="26.8" y="178.9">(io4,</text>
<text x="32.4" y="178.9">i2c0-sda)</text>
<text x="58.4" y="178">Arduino</text>
<text x="27.1" y="181.5">(io5,</text>
<text x="32.7" y="181.5">i2c0-scl)</text>
<text x="58.4" y="180.1">Serial2</text>
</g>
<g font-size="1.8" fill="#006464">
<text x="16.5" y="19.9">VBUS</text>
<text x="24.4" y="19.9">PWR_FLAG</text>
<text x="40" y="19.9">VCC</text>
<text x="47.3" y="19.9">PWR_FLAG</text>
<text x="68.6" y="19.9">H1</text>
<text x="68.6" y="22.5">MountingHole</text>
<text x="101.6" y="18.6">VBUS</text>
<text x="109.8" y="18.6">VDC</text>
<text x="116.2" y="18.6">VCC</text>
<text x="205.1" y="19.9">VCC</text>
<text x="273.7" y="21.2">VCC</text>
<text x="68.6" y="26.9">H2</text>
<text x="68.6" y="29.4">MountingHole</text>
<text x="209.6" y="28.8">R20</text>
<text x="268.2" y="28.8">GND</text>
<text x="17.1" y="35.2">VDC</text>
<text x="24.4" y="35.2">PWR_FLAG</text>
<text x="68.6" y="33.2">H3</text>
<text x="68.6" y="35.8">MountingHole</text>
<text x="160.6" y="34.1">VDC</text>
<text x="209.6" y="31.3">100k</text>
<text x="131.3" y="36.2">+5V</text>
<text x="192.3" y="40.2">SW20</text>
<text x="210.8" y="41.5">C20</text>
<text x="102.1" y="44">GND</text>
<text x="147.3" y="42.8">JP1</text>
<text x="147.3" y="45.3">JP_power</text>
<text x="160" y="45.3">VBUS</text>
<text x="186.4" y="45.3">SW_KeyUser</text>
<text x="210.8" y="44">0.1uF</text>
<text x="268.2" y="46.6">GND</text>
<text x="197.4" y="56.7">GND</text>
<text x="33" y="66.6">Pi</text>
<text x="34.5" y="70.7">gpio0</text>
<text x="36.1" y="66.6">Pico</text>
<text x="34.5" y="73.3">gpio1</text>
<text x="34.5" y="75.8">gpio2</text>
<text x="88.3" y="73.5">VCC</text>
<text x="147.9" y="74.5">VCC</text>
<text x="34.5" y="78.3">gpio3</text>
<text x="34.5" y="83.4">gpio5</text>
<text x="34.5" y="80.9">gpio4</text>
<text x="54.1" y="83.4">gpio28</text>
<text x="97" y="78.3">GND</text>
<text x="266.1" y="78.3">VCC</text>
<text x="34.5" y="86">gpio6</text>
<text x="34.5" y="88.5">gpio7</text>
<text x="54.1" y="88.5">gpio26</text>
<text x="54.1" y="86">gpio27</text>
<text x="135.6" y="87.2">GND</text>
<text x="236.2" y="88.5">J30</text>
<text x="242.8" y="88.5">J31</text>
<text x="34.5" y="91">gpio8</text>
<text x="34.5" y="93.6">gpio9</text>
<text x="54.1" y="93.6">gpio22</text>
<text x="56.6" y="91">RUN</text>
<text x="223.5" y="91">Conn_INMP441_1</text>
<text x="242.7" y="91">Conn_INMP441_2</text>
<text x="261.6" y="94.8">GND</text>
<text x="34.5" y="96.1">gpio10</text>
<text x="34.5" y="98.7">gpio11</text>
<text x="34.5" y="101.2">gpio12</text>
<text x="54.1" y="98.7">gpio20</text>
<text x="54.1" y="101.2">gpio19</text>
<text x="54.1" y="96.1">gpio21</text>
<text x="93.2" y="101.2">GND</text>
<text x="34.5" y="103.7">gpio13</text>
<text x="34.5" y="106.3">gpio14</text>
<text x="54.1" y="103.7">gpio18</text>
<text x="54.1" y="106.3">gpio17</text>
<text x="194.8" y="105.5">GND</text>
<text x="34.5" y="108.8">gpio15</text>
<text x="54.1" y="108.8">gpio16</text>
<text x="193.7" y="120.2">VCC</text>
<text x="217.4" y="125.3">INMP441ACEZ-R7</text>
<text x="224" y="122.8">MK1</text>
<text x="253.4" y="120.2">VCC</text>
<text x="260.2" y="125.3">0.1uF</text>
<text x="260.9" y="122.8">C30</text>
<text x="274.3" y="130.4">GND</text>
<text x="257.8" y="140.6">R30</text>
<text x="257.8" y="143.1">100k</text>
<text x="98" y="149.5">USB_B_Micro</text>
<text x="102.9" y="146.9">J4</text>
<text x="114.8" y="145.6">+5V</text>
<text x="127.5" y="145.6">+5V</text>
<text x="18.8" y="154.5">GND</text>
<text x="103.1" y="154.5">VBUS</text>
<text x="253.2" y="153.8">GND</text>
<text x="105.2" y="159.6">D+</text>
<text x="102.5" y="165.4" transform="rotate(-90 102.5 165.4)">Shield</text>
<text x="105" y="165.4" transform="rotate(-90 105 165.4)">GND</text>
<text x="105.2" y="162.2">D-</text>
<text x="106.1" y="164.7">ID</text>
<text x="127.5" y="172.3">GND</text>
<text x="18.8" y="177.4">GND</text>
<text x="102.1" y="179.9">GND</text>
</g>
<g font-size="1.8" fill="#989898">
<text x="94.1" y="22.5">J1</text>
<text x="250.3" y="23.2">J6</text>
<text x="89.6" y="25">Conn_power</text>
<text x="247.3" y="25.2">Conn_SD</text>
<text x="118.1" y="80.9">J7</text>
<text x="118.1" y="83.4">Conn_i2c1</text>
<text x="134.4" y="99.9">Conn_LCD0</text>
<text x="139.8" y="97.4">J9</text>
<text x="118.1" y="103.7">J8</text>
<text x="118.1" y="106.3">Conn_TP</text>
<text x="53.3" y="148.2">J2</text>
<text x="141" y="148.2">J5</text>
<text x="49.5" y="150.7">Conn_uart0</text>
<text x="134.1" y="150.7">Conn_usb_b</text>
<text x="49.5" y="173.6">Conn_uart1</text>
<text x="53.3" y="171">J3</text>
</g>
<g font-size="1.8" fill="#aaa">
<text x="97.7" y="27.7">4</text>
<text x="253.9" y="27.7">1</text>
<text x="97.7" y="35.3">1</text>
<text x="97.7" y="32.8">2</text>
<text x="97.7" y="30.2">3</text>
<text x="253.9" y="30.2">2</text>
<text x="253.9" y="32.8">3</text>
<text x="253.9" y="35.3">4</text>
<text x="253.9" y="37.8">5</text>
<text x="253.9" y="40.4">6</text>
<text x="253.9" y="42.9">7</text>
<text x="253.9" y="45.5">8</text>
<text x="111.7" y="77.2">1</text>
<text x="111.7" y="79.8">2</text>
<text x="111.7" y="82.3">3</text>
<text x="111.7" y="84.8">4</text>
<text x="147.1" y="95.3" transform="rotate(-90 147.1 95.3)">1</text>
<text x="149.6" y="95.3" transform="rotate(-90 149.6 95.3)">2</text>
<text x="152.1" y="95.3" transform="rotate(-90 152.1 95.3)">3</text>
<text x="154.7" y="95.3" transform="rotate(-90 154.7 95.3)">4</text>
<text x="157.2" y="95.3" transform="rotate(-90 157.2 95.3)">5</text>
<text x="159.8" y="95.3" transform="rotate(-90 159.8 95.3)">6</text>
<text x="162.3" y="95.3" transform="rotate(-90 162.3 95.3)">7</text>
<text x="164.8" y="95.3" transform="rotate(-90 164.8 95.3)">8</text>
<text x="111.7" y="100.1">1</text>
<text x="111.7" y="102.6">2</text>
<text x="111.7" y="105.2">3</text>
<text x="111.7" y="107.7">4</text>
<text x="50.7" y="153.4">1</text>
<text x="50.7" y="156">2</text>
<text x="138.4" y="153.4">1</text>
<text x="138.4" y="156">2</text>
<text x="50.7" y="158.5">3</text>
<text x="138.4" y="158.5">3</text>
<text x="138.4" y="161">4</text>
<text x="138.4" y="163.6">5</text>
<text x="50.7" y="176.3">1</text>
<text x="50.7" y="178.8">2</text>
<text x="50.7" y="181.4">3</text>
</g>
<g font-size="1.8" fill="#0f0f0f">
<text x="218.4" y="35.2">keyUser</text>
<text x="264" y="35.2">spi0CSn</text>
<text x="263" y="37.8">spi0MOSI</text>
<text x="263.8" y="40.3">spi0SCK</text>
<text x="263" y="42.8">spi0MISO</text>
<text x="23.5" y="69.5">tx0</text>
<text x="18.8" y="74.6">i2c1SDA</text>
<text x="18.8" y="77.1">i2c1SCL</text>
<text x="23.4" y="72">rx0</text>
<text x="23.4" y="82.2">rx1</text>
<text x="23.5" y="79.7">tx1</text>
<text x="67.3" y="82.2">keyUser</text>
<text x="95" y="82.2">i2c1SDA</text>
<text x="21.2" y="84.7">gpio6</text>
<text x="21.2" y="89.8">gpio8</text>
<text x="21.2" y="87.3">gpio7</text>
<text x="95" y="84.7">i2c1SCL</text>
<text x="152.1" y="86.4" transform="rotate(-90 152.1 86.4)">spi1SCK</text>
<text x="159.7" y="86.4" transform="rotate(-90 159.7 86.4)">lcd0DC</text>
<text x="162.2" y="86.4" transform="rotate(-90 162.2 86.4)">spi1CSn</text>
<text x="164.8" y="86.4" transform="rotate(-90 164.8 86.4)">lcd0BL</text>
<text x="19.9" y="94.9">i2sSCK</text>
<text x="20.6" y="92.4">i2sDin</text>
<text x="67.3" y="94.9">lcd0RES</text>
<text x="67.3" y="92.4">lcd0BL</text>
<text x="203.2" y="91.1">i2sLR</text>
<text x="218.4" y="93.6">i2sLR</text>
<text x="21" y="97.4">i2sWS</text>
<text x="67.3" y="100">spi0MOSI</text>
<text x="67.3" y="97.4">lcd0DC</text>
<text x="218.4" y="98.7">i2sSCK</text>
<text x="218.4" y="96.2">i2sWS</text>
<text x="258.1" y="98.7">i2sDin</text>
<text x="17.9" y="107.6">spi1MOSI</text>
<text x="18.7" y="105.1">spi1SCK</text>
<text x="18.8" y="102.5">spi1CSn</text>
<text x="67.3" y="107.6">spi0MISO</text>
<text x="67.3" y="102.5">spi0SCK</text>
<text x="67.3" y="105.1">spi0CSn</text>
<text x="101.2" y="105.1">gpio7</text>
<text x="101.2" y="107.6">gpio8</text>
<text x="101.2" y="102.5">gpio6</text>
<text x="243.4" y="134.3">i2sSCK</text>
<text x="259.4" y="136.8">i2sDin</text>
<text x="195.6" y="139.4">i2sLR</text>
<text x="244.5" y="139.4">i2sWS</text>
<text x="42.6" y="155.9">tx0</text>
<text x="129.5" y="155.9">usbD-</text>
<text x="42.5" y="158.4">rx0</text>
<text x="116.8" y="160.9">usbD-</text>
<text x="116.8" y="158.4">usbD+</text>
<text x="129.5" y="158.4">usbD+</text>
<text x="93.2" y="171.1">shield</text>
<text x="42.6" y="178.7">tx1</text>
<text x="42.5" y="181.3">rx1</text>
</g>
<g font-size="1.8" fill="#a90000">
<text x="144.5" y="38.8" transform="rotate(-90 144.5 38.8)">1</text>
<text x="141.5" y="42.9">2</text>
<text x="144.5" y="49" transform="rotate(-90 144.5 49)">3</text>
<text x="233.6" y="93.7">1</text>
<text x="247.6" y="93.7">1</text>
<text x="233.6" y="96.3">2</text>
<text x="233.6" y="98.8">3</text>
<text x="247.6" y="96.3">2</text>
<text x="247.6" y="98.8">3</text>
<text x="109.8" y="153.4">1</text>
<text x="109.8" y="161">2</text>
<text x="109.8" y="158.5">3</text>
<text x="109.8" y="163.6">4</text>
<text x="101.3" y="168.3" transform="rotate(-90 101.3 168.3)">6</text>
<text x="103.9" y="168.3" transform="rotate(-90 103.9 168.3)">5</text>
</g>
<g font-size="1.8" fill="#725600">
<text x="33" y="112.8">File:</text>
<text x="38.2" y="112.8">pico.kicad_sch</text>
</g>
<g font-size="1.4" fill="#006464">
<text x="234.6" y="130.3">VDD</text>
<text x="214.4" y="135.4">CHIPEN</text>
<text x="234.5" y="135.4">SCK</text>
<text x="235.5" y="137.9">SD</text>
<text x="214.4" y="140.4">L/R</text>
<text x="235.4" y="140.4">WS</text>
<text x="234.4" y="145.5">GND</text>
</g>
<g font-size="1.4" fill="#a90000">
<text x="240.7" y="129.3">7</text>
<text x="210.2" y="134.4">8</text>
<text x="240.7" y="134.4">1</text>
<text x="240.7" y="136.9">2</text>
<text x="210.2" y="139.4">4</text>
<text x="240.7" y="139.4">3</text>
<text x="240.7" y="144.5">5</text>
</g>
<g font-size="1.3" fill="#0000c2">
<text x="109.7" y="15.8">VSYS</text>
<text x="116.3" y="15.8">3V3</text>
</g>
</svg>
